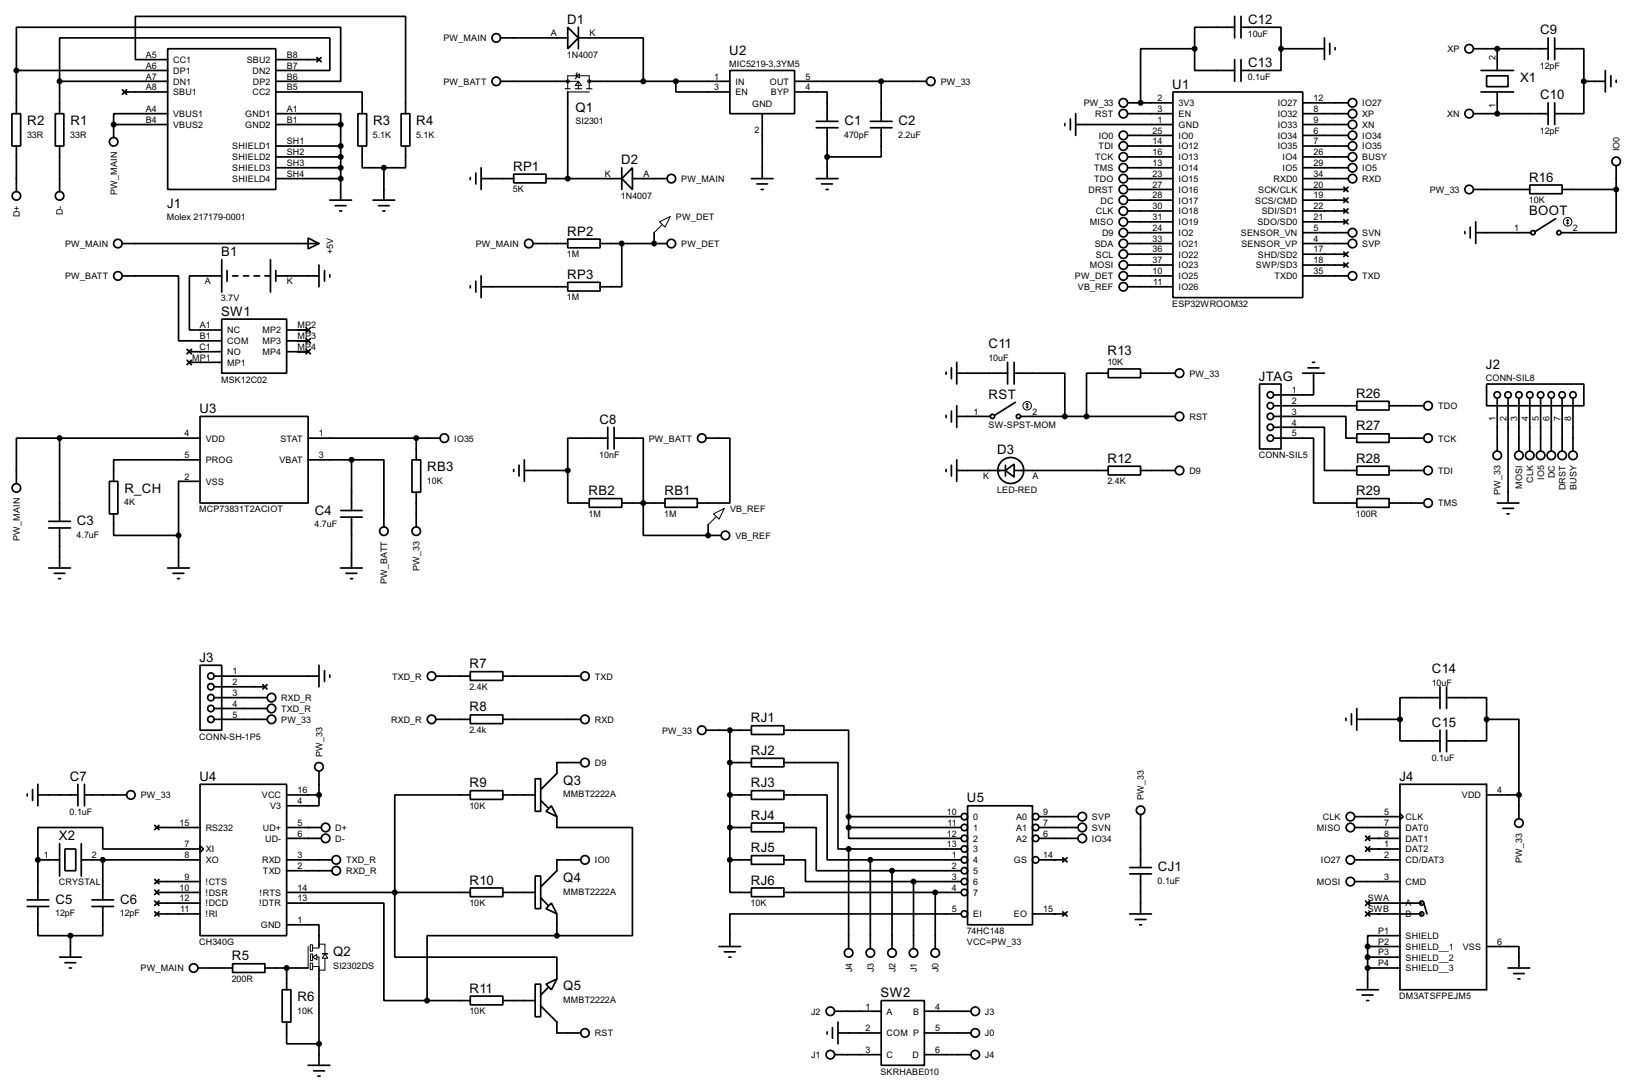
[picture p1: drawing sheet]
<svg xmlns="http://www.w3.org/2000/svg" width="383mm" height="256mm" viewBox="0 0 383 256" stroke-linecap="round" stroke-linejoin="round" font-family="sans-serif">
<g fill="none" stroke="#000" stroke-width=".4">
<path d="M3.9 16.6v-10.2h76.2v12.7h-15.3M3.9 16.6v10.1M3.9 16.6h35.5M14 19.1v7.6M14 19.1h25.4M39.4 11.5h25.4v33h-25.4zM39.4 14h-7.6v-10.1h63.5v22.8M64.8 16.6h12.7v-7.7h-63.5v10.2M64.8 14h10.2M74.5 13.5l1 1M75.5 13.5l-1 1M117.7 19.1h15.7"/>
<path d="M117.7 8.9h15.7M133.4 6.4l2.5 2.5-2.5 2.6zM135.9 8.9h15.3v10.2M135.9 6.4v5.1M138.5 19.1h33M158.8 19.1v2.5h12.7M171.5 16.6h15.2v10.1h-15.2zM186.7 19.1h31M207.1 19.1v9.4M280.7 11.5v5.1h9.4M280.7 11.5h-12.7v12.7M290.1 6.4h-9.4v5.1"/>
<path d="M290.1 3.9v5M290.1 14v5.1M291.6 6.4h9.4v5.1M291.6 3.9v5M291.6 14v5.1M301 11.5v5.1h-9.4M301 11.5h10.2M311.2 8.9v5.1M312.5 10.2v2.6M313.7 11.2v.5M346.3 11.5h17.5M348 16.6h7.7"/>
<path d="M349.3 17.8h5.1v2.6h-5.1zM351.8 11.5v5.1M363.8 8.9v5.1M365.3 11.5h6.9v7.6M365.3 8.9v5.1M372.2 19.1v7.6h-6.9M372.2 19.1h5M377.2 16.6v5M378.5 17.8v2.6M379.8 18.9v.5M2.8 26.7h2.1v7.6h-2.1zM3.9 34.3v10.7"/>
<path d="M13 26.7h2v7.6h-2zM14 34.3v10.7M26.7 29.3h12.7M26.7 29.3v3M28.8 21.1l1 1.1M29.3 21.6h10.1M29.8 21.1l-1 1.1M39.4 26.7h-12.7v2.6M64.8 26.7h15.3v2.6M64.8 21.6h20.3v5.1M64.8 29.3h15.3M64.8 34.3h15.3"/>
<path d="M64.8 39.4h15.3M64.8 36.9h15.3M80.1 29.3v17.7M84.1 26.7h2.1v7.6h-2.1zM85.1 34.3v5.1h5.1M90.2 39.4v7.6M94.3 26.7h2v7.6h-2zM95.3 34.3v5.1h-5.1M113.1 39.4v5.1M133.4 21.6v20.4M146.1 39.4v5.1M148.6 39.4v5.1l-2.5-2.5z"/>
<path d="M179.1 26.7v15.3M186.7 21.6h7.7v6.9M191.8 30h5.1M191.8 28.5h5.1M194.4 30v12M204.5 30h5.1M204.5 28.5h5.1M207.1 30v6.9h-12.7M250.2 29v.5M251.5 28v2.5M252.8 29.3h22.8M252.8 26.7v5.1"/>
<path d="M265 26.7h10.6M265 31.8h10.6M265 34.3h10.6M265 39.4h10.6M265 36.9h10.6M265 24.2h10.6M275.6 21.6h30.5v48.3h-30.5zM306.1 29.3h10.7M306.1 26.7h10.7M306.1 31.8h10.7M306.1 34.3h10.7M306.1 39.4h10.7"/>
<path d="M306.1 36.9h10.7M306.1 24.2h10.7M346.3 26.7h17.5M348 21.6h7.7M351.8 21.6v5.1M363.8 24.2v5.1M365.3 24.2v5.1M379.8 38.9v5.6M28.8 57.2h46.2M64.8 42h15.3M72.4 55.9l2.6 1.3-2.6 1.3zM77.5 47h5.1"/>
<path d="M78.8 48.3h2.5M79.8 49.6h.5M87.7 47h5.1M89 48.3h2.5M90 49.6h.5M110.5 41.7v.5M111.8 40.7v2.5M113.1 42h7.6M120.7 40.9h7.6v2.1h-7.6zM125.3 57.2h8.1M128.3 42h17.8M133.4 56.2h7.6v2h-7.6z"/>
<path d="M141 57.2h15.8M146.1 57.2v10.2h-5.1M148.6 42h8.2M153.7 54.7v2.5M176.6 42h5.1M177.9 43.2h2.5M178.9 44.5h.5M191.8 42h5.1M193.1 43.2h2.5M194.1 44.5h.5M265 57.2h10.6M265 42h10.6"/>
<path d="M265 44.5h10.6M265 54.7h10.6M265 59.7h10.6M265 47h10.6M265 52.1h10.6M265 49.6h10.6M306.1 57.2h10.7M306.1 42h10.7M306.1 44.5h10.2M306.1 54.7h10.7M306.1 59.7h10.2M306.1 47h10.2"/>
<path d="M306.1 52.1h10.2M306.1 49.6h10.2M315.8 59.2l1 1.1M315.8 46.5l1 1.1M315.8 44l1 1M315.8 51.6l1 1M315.8 49.1l1 1M316.8 59.2l-1 1.1M316.8 46.5l-1 1.1M316.8 44l-1 1M316.8 51.6l-1 1M316.8 49.1l-1 1"/>
<path d="M344.2 54.4v.5M345.5 53.4v2.5M346.3 44.5h13.2M346.8 54.7h12.9M346.8 52.1v5.1M359.5 43.5h7.6v2h-7.6zM365.6 51.4l-4.9 3M367.1 44.5h12.7M379.8 44.5v10.2h-13M28.8 64.8h13.2v15.3h10.1M52.1 75h15.3v12.7h-15.3zM52.1 64.8h-7.6v12.7h7.6"/>
<path d="M52.1 61v7.6M53.4 63.6v2.5M54.7 64.8h1.2M57.2 64.8h1.3M59.7 64.8h1.3M62.3 64.8h1.3M63.6 61v7.6M64.8 64.8h10.2M64.8 63.6v2.5M67.4 77.5h5M71.9 79.6l1.1 1M71.9 77l1.1 1"/>
<path d="M73 79.6l-1.1 1M73 77l-1.1 1M75 62.3v5.1M76.3 63.6v2.5M77.5 64.6v.5M110.5 67.1v.5M111.8 66.1v2.5M113.1 67.4h20.3M113.1 64.8v5.1M133.4 66.3h7.6v2.1h-7.6zM265 64.8h10.6M265 67.4h10.6"/>
<path d="M265 62.3h10.6M306.1 64.8h10.7M306.1 62.3h10.2M315.8 61.8l1 1M316.8 61.8l-1 1M44 84.6l1 1.1M44 82.1l1 1M44.5 82.6h7.6M44.5 85.1h7.6M45 84.6l-1 1.1M45 82.1l-1 1M47 97.8h25.4v20.4h-25.4z"/>
<path d="M67.4 80.1h5M67.4 82.6h5M71.9 82.1l1.1 1M73 82.1l-1.1 1M222.3 87.4v.5M222.3 97.6v.5M223.6 86.4v2.6M223.6 96.6v2.5M224.8 97.8h7.9M224.8 87.7h12M224.8 85.1v5.1M224.8 95.3v5.1"/>
<path d="M236.8 85.1v5.1M238.3 87.7h11.9v10.1M238.3 85.1v5.1M238.6 94.5l-4.9 3.1M239.8 97.8h36.4M260.4 86.7h7.6v2h-7.6zM260.4 87.7h-5.1v10.1M268 87.7h8.2M296 90.2h5v15.3h-5zM299.3 97.8h17v5.1h2.5M299.3 95.3h19.5M306.1 87.7h5.1"/>
<path d="M307.4 86.4h2.5M308.4 85.1h.5M308.7 87.7v5.1h-9.4M318.8 94.3h7.6v2h-7.6zM326.4 95.3h8.2M349.3 90.2h22.9v5.1h-22.9zM351.8 93.5v12.5M354.4 93.5v24.7M356.9 93.5v12.5M359.5 93.5v12.5M362 93.5v12.5M364.5 93.5v12.5"/>
<path d="M367.1 93.5v12.5M369.6 93.5v12.5M14 102.9h-10.1v10.7M14 102.9v19.6M14 102.9h33M25.7 113.1h2v7.6h-2zM47 108h-20.3v5.1M47 113.1h-5v20.3M72.4 108h10.2M72.4 102.9h31M80.1 119.9h5M82.6 108h7.6v15.8"/>
<path d="M82.6 108v11.9M96.8 108h2.1v7.6h-2.1zM97.8 102.9v5.1M97.8 115.6v8.2M120.7 110.3v.5M122 109.3v2.5M123.2 110.5h10.2M123.2 108v5.1M133.4 110.5v7.7h5.1M138.5 117.1h7.6v2.1h-7.6zM142.8 102.9h-9.4v7.6M142.8 100.4v5.1"/>
<path d="M144.3 102.9h6.9v22.9h15.2M144.3 100.4v5.1M146.1 118.2h10.2M156.3 117.1h7.6v2.1h-7.6zM165.9 102.9h5.6v15.3h-7.6M222.3 110.3v.5M223.6 109.3v2.5M224.8 110.5h11.5M224.8 108v5.1M236.3 110.5l2-1.5v3.1zM236.3 109.3v2.5M238.3 110.5h22.1"/>
<path d="M260.4 109.5h7.6v2.1h-7.6zM268 110.5h8.2M299.3 100.4h11.9v10.1h7.6M299.3 102.9h9.4v15.3h10.1M318.8 101.9h7.6v2h-7.6zM318.8 109.5h7.6v2.1h-7.6zM318.8 117.1h7.6v2.1h-7.6zM326.4 118.2h8.2M326.4 110.5h8.2M326.4 102.9h8.2M351.8 118.2h5.1M353.1 119.4h2.6"/>
<path d="M11.5 124h5.1M11.5 122.5h5.1M11.5 133.4h5.1M12.8 134.7h2.5M13.8 135.9h.5M14 124v9.4M26.7 120.7v5.1h15.3M39.4 133.4h5.1M40.7 134.7h2.5M41.7 135.9h.5M80.1 133.4h5M80.1 121.5h5"/>
<path d="M81.3 134.7h2.6M82.4 135.9h.5M82.6 121.5v11.9M166.4 123.2v2.6M166.4 125.8h3.1M354.1 120.7h.5M47 156.3h5.1v15.2h-5.1zM50.3 158.8h24.7M75 156.3v5M76.3 157.5v2.6M77.5 158.6v.5M102.4 158.8h8.1"/>
<path d="M110.5 157.8h7.7v2h-7.7zM118.2 158.8h18.3M50.3 169h12.5M50.3 161.3h12M50.3 163.9h12.5M50.3 166.4h12.5M61.8 160.8l1 1.1M62.8 160.8l-1 1.1M102.4 169h8.1M110.5 167.9h7.7v2.1h-7.7zM118.2 169h18.3M136.5 179.1h-5.6v2.6l-3.8 3.8"/>
<path d="M165.9 171.5h10.7M171.5 179.1h5.1M171.5 171.5v30.5M176.6 178.1h7.6v2h-7.6zM176.6 170.5h7.6v2h-7.6zM184.2 171.5h15.2v20.3M184.2 179.1h12.7v20.3h2.5M316.3 168.7v.5M317.6 167.7v2.5M318.8 169h10.2M318.8 166.4v5.1M329 169v5h9.4"/>
<path d="M338.4 163.9h-9.4v5.1M338.4 161.3v5.1M338.4 171.5v5.1M339.9 163.9h9.4v5.1M339.9 161.3v5.1M339.9 171.5v5.1M349.3 169v5h-9.4M349.3 169h7.6v17.7M6.4 186.5v.5M7.7 185.5v2.5M8.9 184.2v5.1M8.9 186.7h9.4"/>
<path d="M14 198.2v7.6M15.3 199.4h2.5v5.1h-2.5zM18.3 184.2v5.1M19.1 198.2v7.6M19.9 186.7h9.9M19.9 184.2v5.1M36.4 193.9l1 1M36.9 194.4h10.1M37.4 193.9l-1 1M47 184.2h20.4v35.6h-20.4zM47 198.7l.8 .7-.8 .8zM47 199.4h-22.8v-5h-15.3v7.6"/>
<path d="M67.4 194.4h8.1M67.4 186.7h7.6M67.4 196.9h8.1M75 186.7v2.6h-7.6M75 181.2v5.5M110.5 185.7h7.7v2.1h-7.7zM110.5 186.7h-17.7v38.1h38.1v5.1M118.2 186.7h7.6M125.8 182.9h1.3v7.7h-1.3zM127.1 188l1.7 1.8M129.6 189.3l1.3 2.5-2.6-1.2zM130.9 191.8v2.6h17.7v25.4h-17.7"/>
<path d="M171.5 194.4h5.1M171.5 186.7h5.1M176.6 193.3h7.6v2.1h-7.6zM176.6 185.7h7.6v2.1h-7.6zM184.2 194.4h7.6v10.1h17.8M184.2 186.7h10.2v15.3h10.1M199.4 194.4v2.5h26.5M199.4 194.4h26.5M199.4 191.8v2.6M199.4 199.4v23.4M199.4 191.8h26.5M199.4 199.4h26.5"/>
<path d="M227.4 189.3h15.2v27.9h-15.2zM244.1 194.4h9.2M244.1 191.8h9.2M244.1 196.9h9.2M268 191.3v12.5M318.3 194.4h10.7M318.3 191.8h10.7M320.9 196.4l1 1M320.9 198.9l1 1.1M321.4 199.4h7.6M321.4 196.9h7.6M321.9 196.4l-1 1"/>
<path d="M321.9 198.9l-1 1.1M329 191.1l.7 .7-.7 .8zM329 184.2h20.3v48.3h-20.3zM349.3 186.7h7.6M356.9 186.7v5.6M6.4 212.9h5.1M6.4 211.4h5.1M8.9 212.9v6.9h7.7M8.9 202h5.1M8.9 202v9.4M16.6 219.8v5M19.1 202h27.9"/>
<path d="M21.6 212.9h5.1M21.6 211.4h5.1M24.2 212.9v6.9h-7.6M24.2 202v9.4M36.4 206.6l1 1M36.4 209.1l1 1M36.4 214.2l1 1M36.4 211.6l1 1.1M36.9 207.1h10.1M36.9 209.6h10.1M36.9 214.7h10.1M36.9 212.1h10.1"/>
<path d="M37.4 206.6l-1 1M37.4 209.1l-1 1M37.4 214.2l-1 1M37.4 211.6l-1 1.1M67.4 212.1h22.8v22.9h10.2M67.4 217.2h7.6v5.1M67.4 209.6h43.1M67.4 202h10.6M67.4 204.5h10.6M110.5 208.6h7.7v2h-7.7zM118.2 209.6h7.6M125.8 205.8h1.3v7.6h-1.3z"/>
<path d="M127.1 210.9l1.7 1.8M129.6 212.1l1.3 2.6-2.6-1.3zM130.9 219.8h-30.5v15.2M130.9 214.7v5.1M136.5 202h-5.6v2.5l-3.8 3.8M171.5 202v7.6h5.1M171.5 202h5.1M176.6 208.6h7.6v2h-7.6zM176.6 201h7.6v2h-7.6zM184.2 202h5.1v5.1h25.4M184.2 209.6h41.7M204.5 202h21.4"/>
<path d="M204.5 202v20.8M209.6 204.5h16.3M209.6 204.5v18.3M214.7 207.1h11.2M214.7 207.1v15.7M219.8 209.6v13.2M225.9 214.7h-54.4v7.6M242.6 214.7h7.6M244.1 202h6.1M249.7 214.2l1.1 1M249.7 201.5l1.1 1M250.8 214.2l-1.1 1"/>
<path d="M250.8 201.5l-1.1 1M265.5 214.7h5.1M265.5 205.3h5.1M265.5 203.8h5.1M266.8 216h2.5M267.8 217.2h.5M268 205.3v9.4M318.3 207.1h10.7M318.3 202h10.7M320.9 211.6l1 1.1M320.9 214.2l1 1M321.4 214.7h12.7"/>
<path d="M321.4 212.1h12.7M321.9 211.6l-1 1.1M321.9 214.2l-1 1M329 219.8h-7.6v2.5M334.6 212.1l.7 2.6M14 224.8h5.1M15.3 226.1h2.5M16.3 227.4h.5M46.5 227.4h8.2M54.7 226.4h7.6v2h-7.6zM62.3 227.4h10.1M66.3 232.5h2.1v7.6h-2.1z"/>
<path d="M67.4 227.4v5.1M75 227.4v22.8M100.4 235h10.1M110.5 234h7.7v2h-7.7zM118.2 235h7.6M125.8 231.2h1.3v7.6h-1.3zM127.1 236.3l3.8 3.8v2.5h5.6M128.3 231.2l2.6-1.3-1.3 2.6zM128.8 232l-1.7 1.7M169 222.3h5M170.2 223.6h2.6M171.3 224.8h.5"/>
<path d="M196.1 237.5h11M207.1 235h10.1v15.2h-10.1zM217.2 237.5h10.9M318.8 232.5h5.1M320.1 233.7h2.5M321.1 235h.5M321.4 222.3v10.2M321.4 222.3h7.6M321.4 224.8h7.6M321.4 227.4h7.6M349.3 222.3h7.6v5.1M354.4 227.4h5.1"/>
<path d="M355.7 228.7h2.5M356.7 229.9h.5M67.4 240.1v5.1h7.6M72.4 250.2h5.1M73.7 251.5h2.6M74.7 252.8h.5M194.4 242.4v.5M195.6 241.4v2.5M196.1 247.7h11M196.9 242.6h10.2M196.9 240.1v5.1M217.2 242.6h10.9"/>
<path d="M217.2 247.7h10.9"/>
<circle cx="116.6" cy="8.9" r="1"/>
<circle cx="116.6" cy="19.1" r="1"/>
<circle cx="218.7" cy="19.1" r="1"/>
<circle cx="345.2" cy="11.5" r="1"/>
<circle cx="26.7" cy="33.3" r="1"/>
<circle cx="263.9" cy="39.4" r="1"/>
<circle cx="263.9" cy="34.3" r="1"/>
<circle cx="263.9" cy="36.9" r="1"/>
<circle cx="263.9" cy="26.7" r="1"/>
<circle cx="263.9" cy="31.8" r="1"/>
<circle cx="263.9" cy="24.2" r="1"/>
<circle cx="317.8" cy="34.3" r="1"/>
<circle cx="317.8" cy="36.9" r="1"/>
<circle cx="317.8" cy="29.3" r="1"/>
<circle cx="317.8" cy="39.4" r="1"/>
<circle cx="317.8" cy="31.8" r="1"/>
<circle cx="317.8" cy="26.7" r="1"/>
<circle cx="317.8" cy="24.2" r="1"/>
<circle cx="345.2" cy="26.7" r="1"/>
<circle cx="379.7" cy="37.9" r="1"/>
<circle cx="3.8" cy="46" r="1"/>
<circle cx="14" cy="46" r="1"/>
<circle cx="27.7" cy="57.2" r="1"/>
<circle cx="124.2" cy="57.2" r="1"/>
<circle cx="157.7" cy="42" r="1"/>
<circle cx="157.7" cy="57.2" r="1"/>
<circle cx="263.9" cy="44.5" r="1"/>
<circle cx="263.9" cy="49.6" r="1"/>
<circle cx="263.9" cy="42" r="1"/>
<circle cx="263.9" cy="47" r="1"/>
<circle cx="263.9" cy="57.2" r="1"/>
<circle cx="263.9" cy="59.7" r="1"/>
<circle cx="263.9" cy="54.7" r="1"/>
<circle cx="263.9" cy="52.1" r="1"/>
<circle cx="317.8" cy="42" r="1"/>
<circle cx="317.8" cy="57.2" r="1"/>
<circle cx="317.8" cy="54.7" r="1"/>
<circle cx="345.2" cy="44.5" r="1"/>
<circle cx="360.2" cy="54.7" r=".5"/>
<circle cx="366.3" cy="54.7" r=".5"/>
<circle cx="27.7" cy="64.8" r="1"/>
<circle cx="263.9" cy="67.4" r="1"/>
<circle cx="263.9" cy="64.8" r="1"/>
<circle cx="263.9" cy="62.3" r="1"/>
<circle cx="317.8" cy="64.8" r="1"/>
<circle cx="233.2" cy="97.8" r=".5"/>
<circle cx="239.3" cy="97.8" r=".5"/>
<circle cx="277.1" cy="87.7" r="1"/>
<circle cx="277.1" cy="97.8" r="1"/>
<circle cx="298.5" cy="95.3" r=".75"/>
<circle cx="298.5" cy="97.8" r=".75"/>
<circle cx="298.5" cy="92.8" r=".75"/>
<circle cx="335.5" cy="95.3" r="1"/>
<circle cx="351.8" cy="92.8" r=".75"/>
<circle cx="354.3" cy="92.8" r=".75"/>
<circle cx="356.9" cy="92.8" r=".75"/>
<circle cx="359.4" cy="92.8" r=".75"/>
<circle cx="362" cy="92.8" r=".75"/>
<circle cx="364.5" cy="92.8" r=".75"/>
<circle cx="367" cy="92.8" r=".75"/>
<circle cx="369.6" cy="92.8" r=".75"/>
<circle cx="3.8" cy="114.6" r="1"/>
<circle cx="104.4" cy="102.9" r="1"/>
<circle cx="164.9" cy="102.9" r="1"/>
<circle cx="237.5" cy="110.5" r="3.1"/>
<circle cx="277.1" cy="110.5" r="1"/>
<circle cx="298.5" cy="100.4" r=".75"/>
<circle cx="298.5" cy="102.9" r=".75"/>
<circle cx="335.5" cy="118.2" r="1"/>
<circle cx="335.5" cy="102.9" r="1"/>
<circle cx="335.5" cy="110.5" r="1"/>
<circle cx="351.8" cy="107" r="1"/>
<circle cx="356.9" cy="107" r="1"/>
<circle cx="359.4" cy="107" r="1"/>
<circle cx="362" cy="107" r="1"/>
<circle cx="364.5" cy="107" r="1"/>
<circle cx="367" cy="107" r="1"/>
<circle cx="369.6" cy="107" r="1"/>
<circle cx="90.2" cy="124.8" r="1"/>
<circle cx="97.8" cy="124.8" r="1"/>
<circle cx="170.4" cy="125.8" r="1"/>
<circle cx="49.5" cy="158.8" r=".75"/>
<circle cx="101.4" cy="158.8" r="1"/>
<circle cx="137.4" cy="158.8" r="1"/>
<circle cx="49.5" cy="166.4" r=".75"/>
<circle cx="49.5" cy="161.3" r=".75"/>
<circle cx="49.5" cy="169" r=".75"/>
<circle cx="49.5" cy="163.9" r=".75"/>
<circle cx="63.8" cy="169" r="1"/>
<circle cx="63.8" cy="163.9" r="1"/>
<circle cx="63.8" cy="166.4" r="1"/>
<circle cx="101.4" cy="169" r="1"/>
<circle cx="137.4" cy="179.1" r="1"/>
<circle cx="137.4" cy="169" r="1"/>
<circle cx="164.9" cy="171.5" r="1"/>
<circle cx="30.7" cy="186.7" r="1"/>
<circle cx="74.9" cy="180.1" r="1"/>
<circle cx="76.5" cy="194.4" r="1"/>
<circle cx="76.5" cy="196.9" r="1"/>
<circle cx="226.6" cy="194.4" r=".75"/>
<circle cx="226.6" cy="199.4" r=".75"/>
<circle cx="226.6" cy="191.8" r=".75"/>
<circle cx="226.6" cy="196.9" r=".75"/>
<circle cx="243.3" cy="191.8" r=".75"/>
<circle cx="243.3" cy="194.4" r=".75"/>
<circle cx="243.3" cy="196.9" r=".75"/>
<circle cx="254.3" cy="191.8" r="1"/>
<circle cx="254.3" cy="194.4" r="1"/>
<circle cx="254.3" cy="196.9" r="1"/>
<circle cx="268" cy="190.3" r="1"/>
<circle cx="317.3" cy="194.4" r="1"/>
<circle cx="317.3" cy="191.8" r="1"/>
<circle cx="356.9" cy="193.3" r="1"/>
<circle cx="79" cy="204.5" r="1"/>
<circle cx="79" cy="202" r="1"/>
<circle cx="137.4" cy="202" r="1"/>
<circle cx="226.6" cy="202" r=".75"/>
<circle cx="226.6" cy="209.6" r=".75"/>
<circle cx="226.6" cy="207.1" r=".75"/>
<circle cx="226.6" cy="214.7" r=".75"/>
<circle cx="226.6" cy="204.5" r=".75"/>
<circle cx="243.3" cy="202" r=".75"/>
<circle cx="317.3" cy="207.1" r="1"/>
<circle cx="317.3" cy="202" r="1"/>
<circle cx="334" cy="212.1" r=".5"/>
<circle cx="334" cy="214.7" r=".5"/>
<circle cx="45.5" cy="227.4" r="1"/>
<circle cx="195.1" cy="237.5" r="1"/>
<circle cx="199.4" cy="223.8" r="1"/>
<circle cx="204.5" cy="223.8" r="1"/>
<circle cx="209.6" cy="223.8" r="1"/>
<circle cx="214.6" cy="223.8" r="1"/>
<circle cx="219.7" cy="223.8" r="1"/>
<circle cx="229.1" cy="237.5" r="1"/>
<circle cx="137.4" cy="242.6" r="1"/>
<circle cx="195.1" cy="247.7" r="1"/>
<circle cx="229.1" cy="242.6" r="1"/>
<circle cx="229.1" cy="247.7" r="1"/>
</g>
<g fill="#000">
<circle cx="26.7" cy="29.3" r=".2"/>
<circle cx="268" cy="24.2" r=".2"/>
<circle cx="153.7" cy="57.2" r=".2"/>
<circle cx="47" cy="82.6" r=".2"/>
<circle cx="47" cy="85.1" r=".2"/>
<circle cx="166.4" cy="125.8" r=".2"/>
<circle cx="72.4" cy="196.9" r=".2"/>
<circle cx="72.4" cy="194.4" r=".2"/>
<circle cx="323.9" cy="199.4" r=".2"/>
<circle cx="323.9" cy="196.9" r=".2"/>
<circle cx="247.7" cy="202" r=".2"/>
<circle cx="247.7" cy="214.7" r=".2"/>
<circle cx="323.9" cy="212.1" r=".2"/>
<circle cx="323.9" cy="214.7" r=".2"/>
</g>
<g fill="#000" stroke="#000" stroke-width=".4">
<circle cx="3.8" cy="16.6" r=".5"/>
<circle cx="14" cy="19.1" r=".5"/>
<circle cx="151.1" cy="19.1" r=".5"/>
<circle cx="158.8" cy="19.1" r=".5"/>
<circle cx="207" cy="19.1" r=".5"/>
<circle cx="280.7" cy="11.5" r=".5"/>
<circle cx="301" cy="11.5" r=".5"/>
<circle cx="351.8" cy="11.5" r=".5"/>
<circle cx="372.1" cy="19.1" r=".5"/>
<circle cx="26.7" cy="29.3" r=".5"/>
<circle cx="80" cy="29.3" r=".5"/>
<circle cx="80" cy="39.4" r=".5"/>
<circle cx="80" cy="36.9" r=".5"/>
<circle cx="80" cy="34.3" r=".5"/>
<circle cx="90.2" cy="39.4" r=".5"/>
<circle cx="194.3" cy="36.9" r=".5"/>
<circle cx="268" cy="24.2" r=".5"/>
<circle cx="351.8" cy="26.7" r=".5"/>
<circle cx="80" cy="42" r=".5"/>
<circle cx="133.4" cy="42" r=".5"/>
<circle cx="146.1" cy="57.2" r=".5"/>
<circle cx="153.7" cy="57.2" r=".5"/>
<circle cx="379.7" cy="44.5" r=".5"/>
<circle cx="250.2" cy="97.8" r=".5"/>
<circle cx="255.3" cy="97.8" r=".5"/>
<circle cx="14" cy="102.9" r=".5"/>
<circle cx="82.6" cy="108" r=".5"/>
<circle cx="97.8" cy="102.9" r=".5"/>
<circle cx="133.4" cy="110.5" r=".5"/>
<circle cx="151.1" cy="118.2" r=".5"/>
<circle cx="41.9" cy="125.8" r=".5"/>
<circle cx="166.4" cy="125.8" r=".5"/>
<circle cx="171.5" cy="171.5" r=".5"/>
<circle cx="171.5" cy="179.1" r=".5"/>
<circle cx="328.9" cy="169" r=".5"/>
<circle cx="349.3" cy="169" r=".5"/>
<circle cx="74.9" cy="186.7" r=".5"/>
<circle cx="171.5" cy="186.7" r=".5"/>
<circle cx="171.5" cy="194.4" r=".5"/>
<circle cx="199.4" cy="194.4" r=".5"/>
<circle cx="199.4" cy="199.4" r=".5"/>
<circle cx="199.4" cy="191.8" r=".5"/>
<circle cx="356.9" cy="186.7" r=".5"/>
<circle cx="8.9" cy="202" r=".5"/>
<circle cx="16.5" cy="219.8" r=".5"/>
<circle cx="24.1" cy="202" r=".5"/>
<circle cx="92.7" cy="209.6" r=".5"/>
<circle cx="130.8" cy="219.8" r=".5"/>
<circle cx="171.5" cy="202" r=".5"/>
<circle cx="204.5" cy="202" r=".5"/>
<circle cx="209.6" cy="204.5" r=".5"/>
<circle cx="214.6" cy="207.1" r=".5"/>
<circle cx="219.7" cy="209.6" r=".5"/>
<circle cx="67.3" cy="227.4" r=".5"/>
<circle cx="100.3" cy="235" r=".5"/>
<circle cx="321.3" cy="227.4" r=".5"/>
<circle cx="321.3" cy="222.3" r=".5"/>
<circle cx="321.3" cy="224.8" r=".5"/>
<circle cx="74.9" cy="245.2" r=".5"/>
</g>
<g fill="none" stroke="#000" stroke-width=".23">
<path d="M133.4 19.1h2.5v1.8M135.4 17.8l.8-.5v1zM135.7 17.1l-.3 .2v1l-.2 .3M135.9 19.1l.8 1h-1.5zM133.4 20.9v-3.1h5.1v3.1M155 52.1l2.5-1.2-1.2 2.5zM155.5 52.9l-1.8 1.8M368.1 52.4l.3 .2M368.4 51.6v1M368.4 51.6l-.3 .3M368.4 51.6l.2 .3M368.6 52.4l-.2 .2"/>
<path d="M241.1 95.6l.3 .2M241.4 94.8v1M241.4 94.8l-.3 .3M241.4 94.8l.2 .3M241.6 95.6l-.2 .2M167.7 120.7l2.5-1.3-1.2 2.6zM168.2 121.5l-1.8 1.7M72.4 222.3v5.1M72.9 221.9h.6v1.5h-.6zM72.9 226.2h.6v1.6h-.6zM73 224.1h.5v1.5h-.5zM73.5 224.8l1-.6v1.3z"/>
<path d="M73.5 227h1.5M74.5 224.8h.5v2.6M75 222.3v.4h-1.5M75 221.8h1.4v2.3M75.7 224l1.3 .1zM76.4 224.1l.6 1h-1.3zM76.4 225.1v2.8h-1.4"/>
<circle cx="133.4" cy="19.1" r=".35"/>
<circle cx="138.4" cy="19.1" r=".35"/>
<circle cx="368.3" cy="52.1" r="1"/>
<circle cx="241.3" cy="95.3" r="1"/>
</g>
<path d="M132.8 20.9h1.2M133.4 21.6h5.1M135.2 20.9h1.5M137.8 20.9h1.3" fill="none" stroke="#000" stroke-width=".25"/>
<g font-size="3.5">
<text x="133.3" y="5.6">D1</text>
<text x="293.3" y="5.6">C12</text>
<text x="361.9" y="8.1">C9</text>
<text x="171.4" y="12.9">U2</text>
<text x="293.3" y="15.8">C13</text>
<text x="275.5" y="20.8">U1</text>
<text x="357.2" y="19.3">X1</text>
<text x="361.9" y="23.3">C10</text>
<text x="6.4" y="29.4">R2</text>
<text x="16.6" y="29.4">R1</text>
<text x="87.7" y="29.4">R3</text>
<text x="97.8" y="29.4">R4</text>
<text x="135.2" y="26.2">Q1</text>
<text x="198.4" y="29.4">C1</text>
<text x="211.1" y="29.4">C2</text>
<text x="120.6" y="40.1">RP1</text>
<text x="146" y="38.6">D2</text>
<text x="359.3" y="42.7">R16</text>
<text x="39.3" y="48.7">J1</text>
<text x="359.3" y="50.6">BOOT</text>
<text x="133.3" y="55.4">RP2</text>
<text x="52" y="60.2">B1</text>
<text x="133.3" y="65.5">RP3</text>
<text x="52" y="74.1">SW1</text>
<text x="232.3" y="81.8">C11</text>
<text x="260.3" y="83.3">R13</text>
<text x="295.8" y="89.4">JTAG</text>
<text x="349.2" y="86.6">J2</text>
<text x="232.3" y="93.7">RST</text>
<text x="318.7" y="93.5">R26</text>
<text x="46.9" y="97">U3</text>
<text x="140.9" y="99.6">C8</text>
<text x="318.7" y="101.1">R27</text>
<text x="234.3" y="106.7">D3</text>
<text x="100.4" y="110.7">RB3</text>
<text x="260.3" y="108.7">R12</text>
<text x="318.7" y="108.7">R28</text>
<text x="29.3" y="115.8">R_CH</text>
<text x="138.3" y="116.3">RB2</text>
<text x="156.1" y="116.3">RB1</text>
<text x="318.7" y="116.3">R29</text>
<text x="18.1" y="123.4">C3</text>
<text x="74" y="120.9">C4</text>
<text x="46.9" y="155.5">J3</text>
<text x="110.4" y="157">R7</text>
<text x="336.5" y="158">C14</text>
<text x="110.4" y="167.1">R8</text>
<text x="176.4" y="169.7">RJ1</text>
<text x="336.5" y="170.7">C15</text>
<text x="176.4" y="177.3">RJ2</text>
<text x="16.4" y="183.4">C7</text>
<text x="46.9" y="183.4">U4</text>
<text x="110.4" y="184.9">R9</text>
<text x="132.4" y="184.4">Q3</text>
<text x="176.4" y="184.9">RJ3</text>
<text x="328.8" y="183.4">J4</text>
<text x="227.2" y="188.5">U5</text>
<text x="13.9" y="197.4">X2</text>
<text x="176.4" y="192.5">RJ4</text>
<text x="176.4" y="200.2">RJ5</text>
<text x="110.4" y="207.8">R10</text>
<text x="132.4" y="207.2">Q4</text>
<text x="176.4" y="207.8">RJ6</text>
<text x="272.1" y="204.7">CJ1</text>
<text x="13" y="212.3">C5</text>
<text x="28.2" y="212.3">C6</text>
<text x="54.5" y="225.6">R5</text>
<text x="78.3" y="224.6">Q2</text>
<text x="110.4" y="233.2">R11</text>
<text x="132.4" y="232.6">Q5</text>
<text x="69.9" y="235.2">R6</text>
<text x="206.9" y="234.2">SW2</text>
</g>
<g font-size="2.4">
<text x="104.2" y="9.7">PW_MAIN</text>
<text x="129.4" y="8.5">A</text>
<text x="138.5" y="8.5">K</text>
<text x="293.2" y="8.6">10uF</text>
<text x="34.3" y="13.6">A5</text>
<text x="34.3" y="16.2">A6</text>
<text x="40.7" y="14.8">CC1</text>
<text x="40.7" y="17.3">DP1</text>
<text x="58" y="14.8">SBU2</text>
<text x="59.3" y="17.3">DN2</text>
<text x="67.4" y="16.2">B7</text>
<text x="67.4" y="13.6">B8</text>
<text x="133.2" y="13.7">1N4007</text>
<text x="171.3" y="15.8">MIC5219-3,3YM5</text>
<text x="340.1" y="12.3">XP</text>
<text x="351.4" y="14" transform="rotate(-90 351.4 14)">2</text>
<text x="361.8" y="16.2">12pF</text>
<text x="34.3" y="18.7">A7</text>
<text x="34.3" y="21.2">A8</text>
<text x="40.7" y="19.9">DN1</text>
<text x="40.7" y="22.4">SBU1</text>
<text x="59.3" y="22.4">CC2</text>
<text x="59.4" y="19.9">DP2</text>
<text x="67.4" y="21.2">B5</text>
<text x="67.4" y="18.7">B6</text>
<text x="104.2" y="19.9">PW_BATT</text>
<text x="167.8" y="18.7">1</text>
<text x="167.8" y="21.2">3</text>
<text x="172.8" y="19.9">IN</text>
<text x="172.8" y="22.4">EN</text>
<text x="180.9" y="19.9">OUT</text>
<text x="181.1" y="22.4">BYP</text>
<text x="189.3" y="18.7">5</text>
<text x="189.3" y="21.2">4</text>
<text x="221" y="19.9">PW_33</text>
<text x="272" y="23.7">2</text>
<text x="293.2" y="18.7">0.1uF</text>
<text x="308.7" y="23.7">12</text>
<text x="34.3" y="26.3">A4</text>
<text x="34.3" y="28.9">B4</text>
<text x="40.7" y="27.5">VBUS1</text>
<text x="57.6" y="27.5">GND1</text>
<text x="67.4" y="26.3">A1</text>
<text x="67.4" y="28.9">B1</text>
<text x="135.2" y="29.2">SI2301</text>
<text x="176.7" y="25">GND</text>
<text x="254.6" y="25">PW_33</text>
<text x="257.3" y="27.5">RST</text>
<text x="272" y="26.3">3</text>
<text x="272" y="28.9">1</text>
<text x="276.9" y="25">3V3</text>
<text x="276.9" y="27.5">EN</text>
<text x="300.2" y="25">IO27</text>
<text x="300.2" y="27.5">IO32</text>
<text x="308.7" y="26.3">8</text>
<text x="308.7" y="28.9">9</text>
<text x="320.1" y="27.5">XP</text>
<text x="320.1" y="25">IO27</text>
<text x="340" y="27.5">XN</text>
<text x="351.4" y="25.3" transform="rotate(-90 351.4 25.3)">1</text>
<text x="6.3" y="32.3">33R</text>
<text x="16.5" y="32.3">33R</text>
<text x="40.7" y="30">VBUS2</text>
<text x="54.6" y="35.1">SHIELD1</text>
<text x="57.6" y="30">GND2</text>
<text x="67.4" y="33.9">SH1</text>
<text x="87.6" y="32.3">5.1K</text>
<text x="97.8" y="32.3">5.1K</text>
<text x="177.3" y="31.3">2</text>
<text x="198.4" y="32.3">470pF</text>
<text x="211.1" y="32.3">2.2uF</text>
<text x="258.1" y="35.1">TDI</text>
<text x="258.2" y="32.6">IO0</text>
<text x="270.8" y="31.4">25</text>
<text x="270.8" y="33.9">14</text>
<text x="276.9" y="30">GND</text>
<text x="276.9" y="32.6">IO0</text>
<text x="276.9" y="35.1">IO12</text>
<text x="300.2" y="30">IO33</text>
<text x="300.2" y="32.6">IO34</text>
<text x="300.2" y="35.1">IO35</text>
<text x="308.7" y="31.4">6</text>
<text x="308.7" y="33.9">7</text>
<text x="320.1" y="30">XN</text>
<text x="320.1" y="35.1">IO35</text>
<text x="320.1" y="32.6">IO34</text>
<text x="361.8" y="31.4">12pF</text>
<text x="380.6" y="35.6" transform="rotate(-90 380.6 35.6)">IO0</text>
<text x="54.6" y="37.7">SHIELD2</text>
<text x="54.6" y="40.2">SHIELD3</text>
<text x="67.4" y="36.4">SH2</text>
<text x="67.4" y="39">SH3</text>
<text x="67.4" y="41.6">SH4</text>
<text x="142.1" y="41.6">K</text>
<text x="151.2" y="41.6">A</text>
<text x="257.1" y="40.2">TMS</text>
<text x="257.3" y="37.7">TCK</text>
<text x="270.8" y="36.4">16</text>
<text x="270.8" y="39">13</text>
<text x="270.8" y="41.6">23</text>
<text x="276.9" y="37.7">IO13</text>
<text x="276.9" y="40.2">IO14</text>
<text x="301.4" y="37.7">IO4</text>
<text x="301.4" y="40.2">IO5</text>
<text x="308.7" y="36.4">26</text>
<text x="308.7" y="39">29</text>
<text x="308.7" y="41.6">34</text>
<text x="320.1" y="40.2">IO5</text>
<text x="320.1" y="37.7">BUSY</text>
<text x="27.5" y="45.8" transform="rotate(-90 27.5 45.8)">PW_MAIN</text>
<text x="54.6" y="42.7">SHIELD4</text>
<text x="120.5" y="45.2">5K</text>
<text x="145.9" y="46.7">1N4007</text>
<text x="160.1" y="42.7">PW_MAIN</text>
<text x="255.8" y="45.3">DRST</text>
<text x="257.1" y="42.7">TDO</text>
<text x="258.6" y="47.8">DC</text>
<text x="270.8" y="44.1">27</text>
<text x="270.8" y="46.6">28</text>
<text x="276.9" y="42.7">IO15</text>
<text x="276.9" y="45.3">IO16</text>
<text x="276.9" y="47.8">IO17</text>
<text x="294.9" y="47.8">SCS/CMD</text>
<text x="295.6" y="45.3">SCK/CLK</text>
<text x="299.2" y="42.7">RXD0</text>
<text x="308.7" y="44.1">20</text>
<text x="308.7" y="46.6">19</text>
<text x="320.1" y="42.7">RXD</text>
<text x="335.9" y="45.3">PW_33</text>
<text x="359.3" y="47.7">10K</text>
<text x="4.7" y="51.1" transform="rotate(-90 4.7 51.1)">D+</text>
<text x="14.8" y="50.5" transform="rotate(-90 14.8 50.5)">D-</text>
<text x="39.2" y="51.8">Molex 217179-0001</text>
<text x="158.8" y="51.6">PW_DET</text>
<text x="256.1" y="52.9">MISO</text>
<text x="257.5" y="50.4">CLK</text>
<text x="270.8" y="49.2">30</text>
<text x="270.8" y="51.7">31</text>
<text x="276.9" y="50.4">IO18</text>
<text x="276.9" y="52.9">IO19</text>
<text x="295.4" y="52.9">SDO/SD0</text>
<text x="296.5" y="50.4">SDI/SD1</text>
<text x="308.7" y="49.2">22</text>
<text x="308.7" y="51.7">21</text>
<text x="15.3" y="58">PW_MAIN</text>
<text x="78.3" y="59.7" transform="rotate(-90 78.3 59.7)">+5V</text>
<text x="111.8" y="58">PW_MAIN</text>
<text x="160.1" y="58">PW_DET</text>
<text x="257.2" y="58">SDA</text>
<text x="259" y="55.4">D9</text>
<text x="270.8" y="54.3">24</text>
<text x="270.8" y="56.8">33</text>
<text x="270.8" y="59.3">36</text>
<text x="276.9" y="55.4">IO2</text>
<text x="276.9" y="58">IO21</text>
<text x="291.6" y="55.4">SENSOR_VN</text>
<text x="291.7" y="58">SENSOR_VP</text>
<text x="308.7" y="54.3">5</text>
<text x="308.7" y="56.8">4</text>
<text x="308.7" y="59.3">17</text>
<text x="320.1" y="55.4">SVN</text>
<text x="320.1" y="58">SVP</text>
<text x="355.8" y="54.3">1</text>
<text x="369.6" y="54.3">2</text>
<text x="15.3" y="65.6">PW_BATT</text>
<text x="133.2" y="60.4">1M</text>
<text x="252.6" y="65.6">PW_DET</text>
<text x="256.1" y="63.1">MOSI</text>
<text x="257.5" y="60.5">SCL</text>
<text x="270.8" y="61.9">37</text>
<text x="270.8" y="64.4">10</text>
<text x="276.9" y="60.5">IO22</text>
<text x="276.9" y="63.1">IO23</text>
<text x="276.9" y="65.6">IO25</text>
<text x="295.1" y="63.1">SWP/SD3</text>
<text x="295.6" y="60.5">SHD/SD2</text>
<text x="299.4" y="65.6">TXD0</text>
<text x="308.7" y="61.9">18</text>
<text x="308.7" y="64.4">35</text>
<text x="320.1" y="65.6">TXD</text>
<text x="48.1" y="66.8">A</text>
<text x="51.9" y="70.8">3.7V</text>
<text x="67.4" y="66.8">K</text>
<text x="133.2" y="70.6">1M</text>
<text x="253.3" y="68.1">VB_REF</text>
<text x="271" y="67">11</text>
<text x="276.9" y="68.1">IO26</text>
<text x="47" y="77.1">A1</text>
<text x="69.9" y="77.1">MP2</text>
<text x="275.4" y="72.1">ESP32WROOM32</text>
<text x="46.9" y="82.2">C1</text>
<text x="47" y="79.7">B1</text>
<text x="53.4" y="78.3">NC</text>
<text x="53.4" y="80.8">COM</text>
<text x="53.4" y="83.4">NO</text>
<text x="61.7" y="78.3">MP2</text>
<text x="61.7" y="80.8">MP3</text>
<text x="61.7" y="83.4">MP4</text>
<text x="69.9" y="79.7">MP3</text>
<text x="69.9" y="82.2">MP4</text>
<text x="45.2" y="84.7">MP1</text>
<text x="51.9" y="89.9">MSK12C02</text>
<text x="53.4" y="85.9">MP1</text>
<text x="232.3" y="84.8">10uF</text>
<text x="260.2" y="85.8">10K</text>
<text x="279.5" y="88.5">PW_33</text>
<text x="349.1" y="89.5">CONN-SIL8</text>
<text x="303.6" y="92.4">1</text>
<text x="303.6" y="94.9">2</text>
<text x="228.8" y="97.4">1</text>
<text x="232.3" y="100.5">SW-SPST-MOM</text>
<text x="242.6" y="97.4">2</text>
<text x="279.5" y="98.6">RST</text>
<text x="303.6" y="97.4">3</text>
<text x="303.6" y="100">4</text>
<text x="337.9" y="96.1">TDO</text>
<text x="351.4" y="99" transform="rotate(-90 351.4 99)">1</text>
<text x="354" y="98.9" transform="rotate(-90 354 98.9)">2</text>
<text x="356.5" y="99" transform="rotate(-90 356.5 99)">3</text>
<text x="359.1" y="99" transform="rotate(-90 359.1 99)">4</text>
<text x="361.6" y="98.9" transform="rotate(-90 361.6 98.9)">5</text>
<text x="364.1" y="99" transform="rotate(-90 364.1 99)">6</text>
<text x="366.7" y="98.9" transform="rotate(-90 366.7 98.9)">7</text>
<text x="369.2" y="98.9" transform="rotate(-90 369.2 98.9)">8</text>
<text x="43.4" y="107.6">5</text>
<text x="43.4" y="102.5">4</text>
<text x="48.3" y="103.7">VDD</text>
<text x="65.9" y="103.7">STAT</text>
<text x="75" y="102.5">1</text>
<text x="75" y="107.6">3</text>
<text x="106.7" y="103.7">IO35</text>
<text x="140.8" y="107.7">10nF</text>
<text x="152.4" y="103.7">PW_BATT</text>
<text x="295.8" y="107.7">CONN-SIL5</text>
<text x="303.6" y="102.5">5</text>
<text x="337.9" y="103.7">TCK</text>
<text x="43.4" y="112.7">2</text>
<text x="48.3" y="108.8">PROG</text>
<text x="48.3" y="113.9">VSS</text>
<text x="65.6" y="108.8">VBAT</text>
<text x="100.3" y="113.6">10K</text>
<text x="231" y="112.5">K</text>
<text x="242.6" y="112.5">A</text>
<text x="260.2" y="113.8">2.4K</text>
<text x="279.5" y="111.3">D9</text>
<text x="337.9" y="111.3">TDI</text>
<text x="360.3" y="113.4" transform="rotate(-90 360.3 113.4)">CLK</text>
<text x="362.8" y="112.7" transform="rotate(-90 362.8 112.7)">IO5</text>
<text x="365.3" y="112.3" transform="rotate(-90 365.3 112.3)">DC</text>
<text x="29.2" y="118.7">4K</text>
<text x="234.3" y="115.8">LED-RED</text>
<text x="337.9" y="119">TMS</text>
<text x="352.6" y="116.3" transform="rotate(-90 352.6 116.3)">PW_33</text>
<text x="357.7" y="114.8" transform="rotate(-90 357.7 114.8)">MOSI</text>
<text x="367.9" y="115.1" transform="rotate(-90 367.9 115.1)">DRST</text>
<text x="370.4" y="115.1" transform="rotate(-90 370.4 115.1)">BUSY</text>
<text x="46.8" y="120.4">MCP73831T2ACIOT</text>
<text x="73.9" y="123.8">4.7uF</text>
<text x="138.3" y="121.4">1M</text>
<text x="156.1" y="121.4">1M</text>
<text x="171.5" y="120.2">VB_REF</text>
<text x="318.6" y="121.4">100R</text>
<text x="4.7" y="127" transform="rotate(-90 4.7 127)">PW_MAIN</text>
<text x="18" y="126.3">4.7uF</text>
<text x="172.8" y="126.6">VB_REF</text>
<text x="91" y="137.2" transform="rotate(-90 91 137.2)">PW_BATT</text>
<text x="98.6" y="134.1" transform="rotate(-90 98.6 134.1)">PW_33</text>
<text x="54.7" y="158.4">1</text>
<text x="54.7" y="160.9">2</text>
<text x="92.1" y="159.6">TXD_R</text>
<text x="139.8" y="159.6">TXD</text>
<text x="336.4" y="161">10uF</text>
<text x="54.7" y="163.5">3</text>
<text x="54.7" y="166">4</text>
<text x="66.1" y="167.2">TXD_R</text>
<text x="66.1" y="164.7">RXD_R</text>
<text x="110.3" y="162">2.4K</text>
<text x="46.8" y="173.7">CONN-SH-1P5</text>
<text x="54.7" y="168.6">5</text>
<text x="66.1" y="169.8">PW_33</text>
<text x="91.9" y="169.8">RXD_R</text>
<text x="110.3" y="172.2">2.4k</text>
<text x="139.8" y="169.8">RXD</text>
<text x="155.6" y="172.3">PW_33</text>
<text x="75.8" y="177.8" transform="rotate(-90 75.8 177.8)">PW_33</text>
<text x="139.8" y="179.9">D9</text>
<text x="336.4" y="178.8">0.1uF</text>
<text x="16.4" y="191.5">0.1uF</text>
<text x="33.1" y="187.5">PW_33</text>
<text x="61.5" y="187.5">VCC</text>
<text x="63.5" y="190.1">V3</text>
<text x="69.9" y="188.9">4</text>
<text x="69.9" y="186.3">16</text>
<text x="110.3" y="190">10K</text>
<text x="132.3" y="187.3">MMBT2222A</text>
<text x="222.5" y="191.4">10</text>
<text x="245.2" y="191.4">9</text>
<text x="268.8" y="188" transform="rotate(-90 268.8 188)">PW_33</text>
<text x="325.3" y="191.4">5</text>
<text x="343.5" y="187.5">VDD</text>
<text x="351.8" y="186.3">4</text>
<text x="42.2" y="194">15</text>
<text x="48.3" y="195.2">RS232</text>
<text x="61.7" y="195.2">UD+</text>
<text x="62.3" y="197.7">UD-</text>
<text x="69.9" y="194">5</text>
<text x="69.9" y="196.5">6</text>
<text x="78.8" y="195.2">D+</text>
<text x="78.8" y="197.7">D-</text>
<text x="222.5" y="196.5">12</text>
<text x="222.7" y="194">11</text>
<text x="228.7" y="192.6">0</text>
<text x="228.7" y="195.2">1</text>
<text x="228.7" y="197.7">2</text>
<text x="238.8" y="192.6">A0</text>
<text x="238.8" y="195.2">A1</text>
<text x="238.8" y="197.7">A2</text>
<text x="245.2" y="194">7</text>
<text x="245.2" y="196.5">6</text>
<text x="256.6" y="192.6">SVP</text>
<text x="256.6" y="195.2">SVN</text>
<text x="256.6" y="197.7">IO34</text>
<text x="309.4" y="195.2">MISO</text>
<text x="310.8" y="192.6">CLK</text>
<text x="325.3" y="194">7</text>
<text x="325.3" y="196.5">8</text>
<text x="330.3" y="192.6">CLK</text>
<text x="330.3" y="195.2">DAT0</text>
<text x="330.3" y="197.7">DAT1</text>
<text x="10.3" y="201.6">1</text>
<text x="21.6" y="201.6">2</text>
<text x="43.4" y="199">7</text>
<text x="43.4" y="201.6">8</text>
<text x="48.3" y="200.2">XI</text>
<text x="48.3" y="202.8">XO</text>
<text x="61.6" y="202.8">RXD</text>
<text x="69.9" y="201.6">3</text>
<text x="81.3" y="202.8">TXD_R</text>
<text x="139.8" y="202.8">IO0</text>
<text x="222.5" y="199">13</text>
<text x="223.7" y="201.6">1</text>
<text x="228.7" y="200.2">3</text>
<text x="228.7" y="202.8">4</text>
<text x="238.2" y="202.8">GS</text>
<text x="245.2" y="201.6">14</text>
<text x="310.4" y="202.8">IO27</text>
<text x="325.3" y="201.6">2</text>
<text x="325.3" y="199">1</text>
<text x="330.3" y="202.8">CD/DAT3</text>
<text x="330.3" y="200.2">DAT2</text>
<text x="357.7" y="202.6" transform="rotate(-90 357.7 202.6)">PW_33</text>
<text x="13.8" y="208">CRYSTAL</text>
<text x="42.2" y="209.2">10</text>
<text x="43.4" y="206.7">9</text>
<text x="48.3" y="207.9">!CTS</text>
<text x="61.8" y="205.3">TXD</text>
<text x="69.9" y="209.2">14</text>
<text x="69.9" y="204.1">2</text>
<text x="81.3" y="205.3">RXD_R</text>
<text x="223.7" y="204.1">2</text>
<text x="223.7" y="206.7">3</text>
<text x="223.7" y="209.2">4</text>
<text x="228.7" y="205.3">5</text>
<text x="228.7" y="207.9">6</text>
<text x="272" y="207.6">0.1uF</text>
<text x="309.4" y="207.9">MOSI</text>
<text x="325.3" y="206.7">3</text>
<text x="330.3" y="207.9">CMD</text>
<text x="13" y="215.2">12pF</text>
<text x="28.2" y="215.2">12pF</text>
<text x="42.2" y="211.7">12</text>
<text x="42.4" y="214.3">11</text>
<text x="48.3" y="212.9">!DCD</text>
<text x="48.3" y="210.4">!DSR</text>
<text x="48.3" y="215.5">!RI</text>
<text x="60.9" y="212.9">!DTR</text>
<text x="61" y="210.4">!RTS</text>
<text x="69.9" y="211.7">13</text>
<text x="110.3" y="212.8">10K</text>
<text x="132.3" y="210.1">MMBT2222A</text>
<text x="176.4" y="212.8">10K</text>
<text x="223.7" y="214.3">5</text>
<text x="228.7" y="210.4">7</text>
<text x="228.7" y="215.5">EI</text>
<text x="238.2" y="215.5">EO</text>
<text x="245.2" y="214.3">15</text>
<text x="321.4" y="214.3">SWB</text>
<text x="321.4" y="211.7">SWA</text>
<text x="330.3" y="212.9">A</text>
<text x="330.3" y="215.5">B</text>
<text x="46.8" y="222">CH340G</text>
<text x="61.3" y="218">GND</text>
<text x="69.9" y="216.8">1</text>
<text x="227.2" y="219.4">74HC148</text>
<text x="227.2" y="222">VCC=PW_33</text>
<text x="323.8" y="219.4">P1</text>
<text x="323.8" y="221.9">P2</text>
<text x="330.3" y="220.6">SHIELD</text>
<text x="351.8" y="221.9">6</text>
<text x="78.3" y="227.5">SI2302DS</text>
<text x="323.8" y="224.4">P3</text>
<text x="323.8" y="227">P4</text>
<text x="330.3" y="223.1">SHIELD__1</text>
<text x="330.3" y="225.6">SHIELD__2</text>
<text x="343.7" y="223.1">VSS</text>
<text x="33" y="228.2">PW_MAIN</text>
<text x="54.5" y="230.6">200R</text>
<text x="200.2" y="228.3" transform="rotate(-90 200.2 228.3)">J4</text>
<text x="205.3" y="228.3" transform="rotate(-90 205.3 228.3)">J3</text>
<text x="210.4" y="228.3" transform="rotate(-90 210.4 228.3)">J2</text>
<text x="215.5" y="228.3" transform="rotate(-90 215.5 228.3)">J1</text>
<text x="220.6" y="228.3" transform="rotate(-90 220.6 228.3)">J0</text>
<text x="330.3" y="228.2">SHIELD__3</text>
<text x="69.9" y="238.1">10K</text>
<text x="110.3" y="238.2">10K</text>
<text x="132.3" y="235.5">MMBT2222A</text>
<text x="190.6" y="238.3">J2</text>
<text x="203.4" y="237.1">1</text>
<text x="208.3" y="238.3">A</text>
<text x="214.5" y="238.3">B</text>
<text x="219.8" y="237.1">4</text>
<text x="231.4" y="238.3">J3</text>
<text x="328.8" y="234.7">DM3ATSFPEJM5</text>
<text x="139.8" y="243.4">RST</text>
<text x="203.4" y="242.2">2</text>
<text x="208.3" y="243.4">COM P</text>
<text x="219.8" y="242.2">5</text>
<text x="231.4" y="243.4">J0</text>
<text x="190.6" y="248.5">J1</text>
<text x="203.4" y="247.3">3</text>
<text x="208.3" y="248.5">C</text>
<text x="214.4" y="248.5">D</text>
<text x="219.8" y="247.3">6</text>
<text x="231.4" y="248.5">J4</text>
<text x="206.9" y="252.4">SKRHABE010</text>
</g>
</svg>
